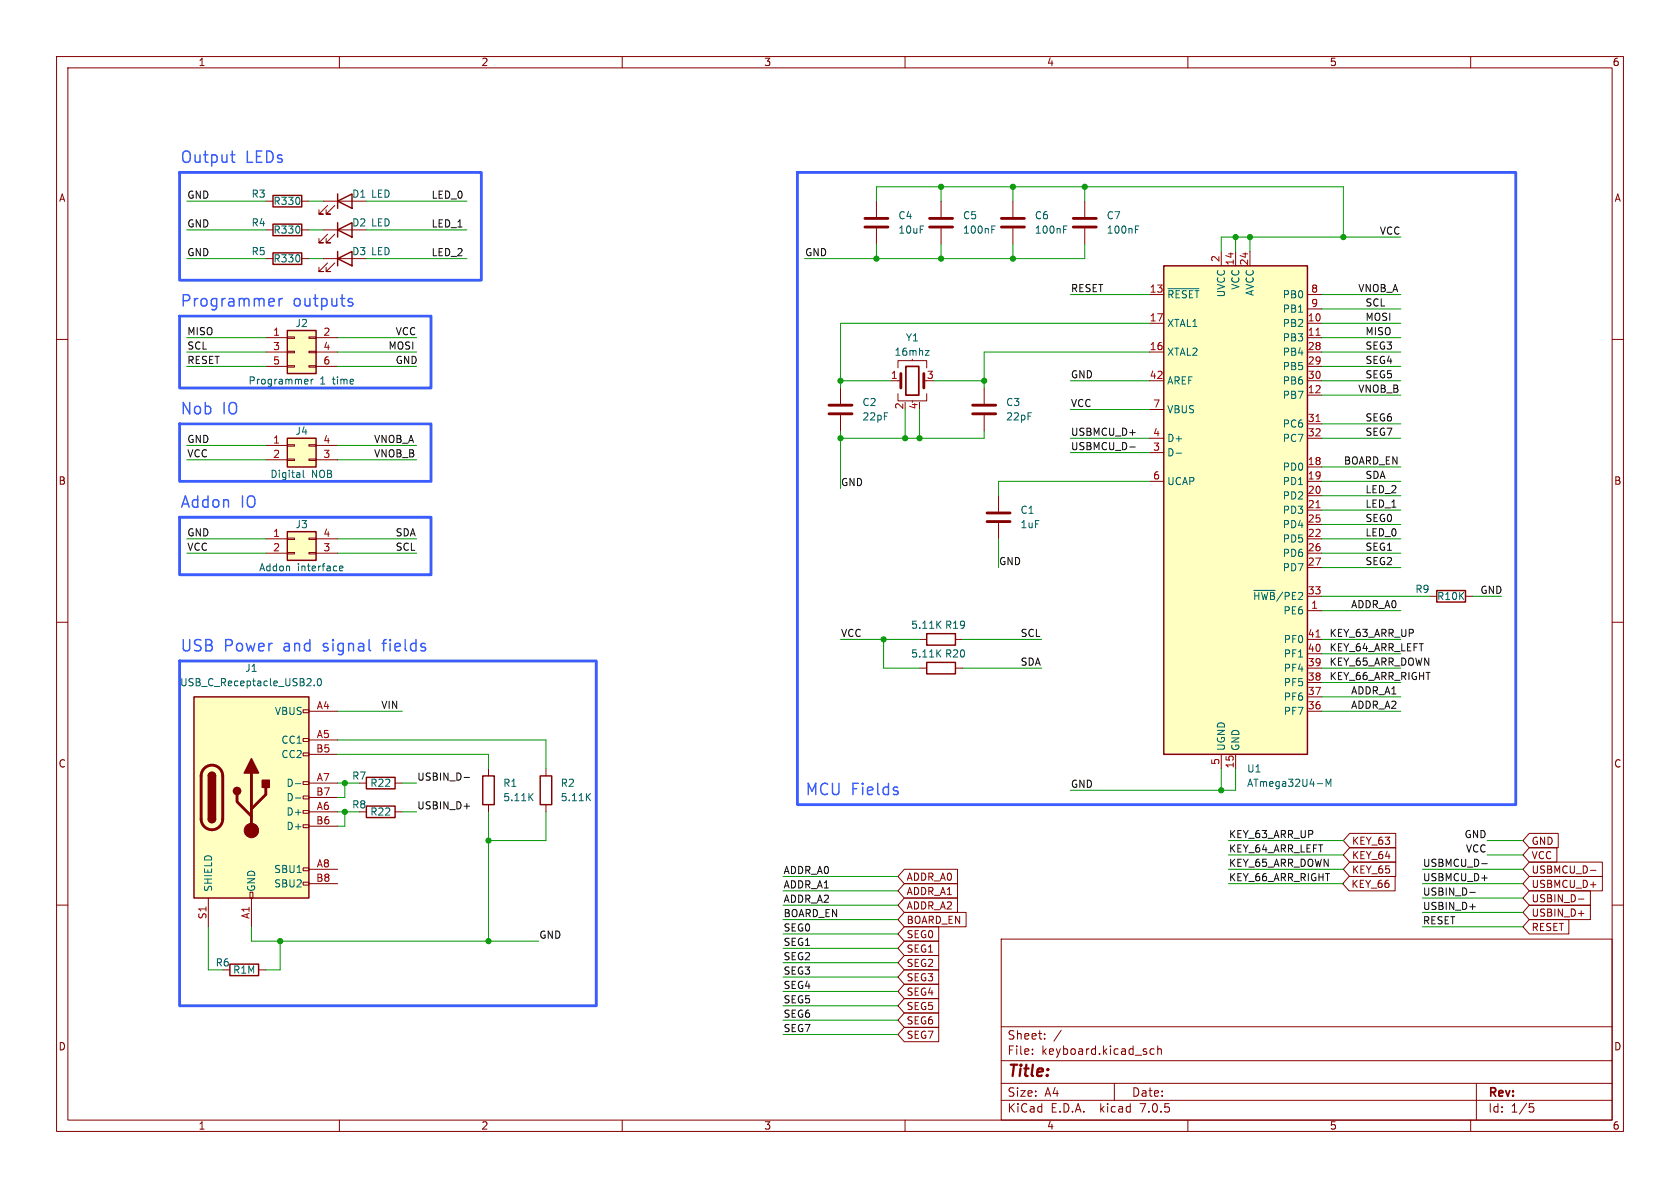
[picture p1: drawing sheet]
<svg xmlns="http://www.w3.org/2000/svg" width="297mm" height="210mm" viewBox="0 0 297 210" stroke-linecap="round" stroke-linejoin="round" font-family="sans-serif">
<g fill="none" stroke="#840000" stroke-width=".18">
<path d="M10 10h277v190h-277zM12 12h273v186h-273zM60 10v2M110 10v2M160 10v2M210 10v2M260 10v2M47 35.6h1.3M53.3 35.6h1.3M57.1 35.6h5.1M57.9 36.3l-1.5 1.5h.7h-.7v-.7M59.2 36.3l-1.5 1.5h.7h-.7v-.7"/>
<path d="M154.9 35.6v2.8M166.4 35.6v2.8M179.1 35.6v2.8M191.8 35.6v2.8M10 60h2M47 45.7h1.3M47 59.7h3.8M47 40.6h1.3M50.8 59.6h1.3v.2h-1.3zM53.3 45.7h1.3M53.3 40.6h1.3M54.6 59.6h1.3v.2h-1.3z"/>
<path d="M55.9 59.7h3.8M57.1 45.7h5.1M57.1 40.6h5.1M57.9 46.5l-1.5 1.5h.7h-.7v-.8M57.9 41.4l-1.5 1.5h.7h-.7v-.7M59.2 46.5l-1.5 1.5h.7h-.7v-.8M59.2 41.4l-1.5 1.5h.7h-.7v-.7M154.9 40.4v2.8M166.4 40.4v2.8M179.1 40.4v2.8M191.8 40.4v2.8M203.2 57.2h2.5"/>
<path d="M203.2 52.1h2.5M215.9 44.5v2.5M218.4 44.5v2.5M221 44.5v2.5M231.1 59.7h2.6M231.1 57.2h2.6M231.1 52.1h2.6M231.1 54.6h2.6M285 60h2M47 62.2h3.8M47 64.8h3.8M47 78.7h3.8"/>
<path d="M50.8 64.6h1.3v.3h-1.3zM50.8 62.1h1.3v.3h-1.3zM50.8 78.6h1.3v.3h-1.3zM54.6 64.6h1.3v.3h-1.3zM54.6 62.1h1.3v.3h-1.3zM54.6 78.6h1.3v.3h-1.3zM55.9 62.2h3.8M55.9 64.8h3.8M55.9 78.7h3.8M148.6 68.6v2.8M148.6 73.4v2.8M157.5 67.3h1.8"/>
<path d="M158.7 69.6v1.3h5.1v-1.3M158.7 65v-1.2h5.1v1.2M161.3 63.5v.3M161.3 70.9v.2M174 68.6v2.8M174 73.4v2.8M203.2 62.2h2.5M203.2 67.3h2.5M203.2 77.5h2.5M203.2 72.4h2.5M231.1 62.2h2.6M231.1 64.8h2.6"/>
<path d="M231.1 69.9h2.6M231.1 67.3h2.6M231.1 74.9h2.6M231.1 77.5h2.6M47 95.3h3.8M47 97.8h3.8M47 81.3h3.8M50.8 81.2h1.3v.2h-1.3zM50.8 97.7h1.3v.2h-1.3zM50.8 95.1h1.3v.3h-1.3zM54.6 81.2h1.3v.2h-1.3zM54.6 97.7h1.3v.2h-1.3z"/>
<path d="M54.6 95.1h1.3v.3h-1.3zM55.9 95.3h3.8M55.9 97.8h3.8M55.9 81.3h3.8M176.5 87.6v2.8M176.5 92.5v2.8M203.2 85.1h2.5M203.2 80h2.5M231.1 82.6h2.6M231.1 85.1h2.6M231.1 87.6h2.6M231.1 90.2h2.6"/>
<path d="M231.1 95.3h2.6M231.1 92.7h2.6M231.1 97.8h2.6M10 110h2M162.6 118.1h1.2M162.6 113h1.2M168.9 118.1h1.3M168.9 113h1.3M231.1 118.1h2.6M231.1 105.4h2.6M231.1 108h2.6M231.1 100.3h2.6"/>
<path d="M231.1 115.6h2.6M231.1 113h2.6M252.7 105.4h1.3M259.1 105.4h1.2M285 110h2M53.6 138.2h1v.5h-1zM53.6 133.1h1v.5h-1zM53.6 130.6h1v.5h-1zM53.6 125.5h1v.5h-1zM54.6 138.4h5.1M54.6 125.7h5.1M54.6 130.8h5.1"/>
<path d="M54.6 133.4h5.1M69.8 138.4h1.3M86.4 135.9v1.3M96.5 135.9v1.3M215.9 133.4v2.5M218.4 133.4v2.5M231.1 125.7h2.6M231.1 123.2h2.6M231.1 120.7h2.6M10 160h2M36.8 158.8v5M44.2 157.7h.5v1.1h-.5z"/>
<path d="M44.4 158.8v5M53.6 156h1v.5h-1zM53.6 153.4h1v.5h-1zM53.6 145.8h1v.5h-1zM53.6 143.3h1v.5h-1zM53.6 140.7h1v.5h-1zM54.6 143.5h5.1M54.6 153.7h5.1M54.6 146.1h5.1M54.6 141h5.1M54.6 156.2h5.1M69.8 143.5h1.3"/>
<path d="M86.4 142.2v1.3M96.5 142.2v1.3M159.9 158.7h9.4v2.6h-9.4l-1.2-1.3zM159.9 156.2h9.4v2.6h-9.4l-1.2-1.3zM159.9 153.7h9.4v2.5h-9.4l-1.2-1.3zM238.5 154.9h8.1v2.6h-8.1l-1.1-1.3zM238.6 147.3h8.2v2.6h-8.2l-1.1-1.3zM238.6 152.4h8.2v2.5h-8.2l-1.1-1.2zM238.6 149.9h8.2v2.5h-8.2l-1.1-1.3zM270.4 157.5h10.8v2.5h-10.8l-1.2-1.2zM270.4 154.9h12.9v2.6h-12.9l-1.2-1.3zM270.4 152.4h12.9v2.5h-12.9l-1.2-1.2z"/>
<path d="M270.4 149.9h4.8v2.5h-4.8l-1.2-1.3zM270.4 147.3h5.1v2.6h-5.1l-1.2-1.3zM279.1 158.9h.9M281.2 153.9h.9M285 160h2M45.7 171.5h1.3M159.9 171.4h6.1v2.6h-6.1l-1.2-1.3zM159.9 174h6.1v2.5h-6.1l-1.2-1.2zM159.9 179.1h6.1v2.5h-6.1l-1.2-1.3zM159.9 166.4h6.1v2.5h-6.1l-1.2-1.3zM159.9 163.8h6.1v2.6h-6.1l-1.2-1.3zM159.9 168.9h6.1v2.6h-6.1l-1.2-1.3z"/>
<path d="M159.9 176.5h6.1v2.6h-6.1l-1.2-1.3zM159.9 161.3h10.9v2.5h-10.9l-1.2-1.2zM177 166h108v32h-108zM270.4 160h10.8v2.6h-10.8l-1.2-1.3zM270.4 162.6h7v2.5h-7l-1.2-1.3zM279.1 161.5h.9M60 198v2M110 198v2M159.9 181.6h6.1v2.6h-6.1l-1.2-1.3zM160 198v2M177 194.5h108M177 191.5h108"/>
<path d="M177 187.5h108M177 181.5h108M182.5 186.3v.1M182.5 185.5v.1M184.7 183.6v.1M184.7 182.8v.1M187.6 182.1l-1.3 2M197 191.5v3M204 185.5l-.4-.1-.3 .3v.4l.2 .2h.5M204.7 185.5l.2-.1 .3 .1 .1 .9M204.7 184.9v1.5M210 198v2"/>
<path d="M260 198v2M261 191.5v6.5M270.4 195.1h.7M270.5 195.7h.4l.3 .3-.2 .5-.5 .1"/>
</g>
<g fill="none" stroke="#840000" stroke-width=".51">
<path d="M152.9 38.6h4.1M164.3 38.6h4.1M177 38.6h4.1M189.7 38.6h4.1M152.9 40.1h4.1M164.3 40.1h4.1M177 40.1h4.1M189.7 40.1h4.1M146.6 73.2h4M146.6 71.6h4M159.3 66v2.6M163.3 66v2.6"/>
<path d="M172 73.2h4M172 71.6h4M174.5 92.2h4.1M174.5 90.7h4.1M36.1 135.8a1.9 1.9 0 0 1 2.1-.4 1.9 1.9 0 0 1 1.2 1.8v7.6a1.91 1.91 0 0 1-1.9 1.9 1.91 1.91 0 0 1-1.9-1.9v-7.8l.1-.6zM44.4 136.7v10.1M47 139.2v1.3l-2.6 2.5M41.9 140.5v1.2l2.5 2.6"/>
</g>
<g fill="none" stroke="#006464" stroke-width=".18">
<path d="M175.3 39.9h.6M188 39.9h.6M200.7 39.9h.6M206.5 51h5.5M54.3 67l.2 .3-.6 .2M54.4 67.8l-.1 .1M55 67v.9M55.4 67l-.4 .3M163.6 62h.7l-.7 .8h.7M53.6 83.1v1.1l.2 .2M207.9 80.1h1M60 100.5l.6-.1v-.3h-.4l-.2 .1 .1 .6h.5"/>
<path d="M165.8 115.4l.5 .7M165.8 110.3l.5 .8M166.3 114.9l-.7 .7M166.3 109.8l-.7 .7M221.6 104.4h3.8M52.2 138.5h1M55.5 121.1v.1M56.2 120.1l.2-.1a.68 .68 0 0 1 .4 .6 .68 .68 0 0 1-.4 .6l-.2-.1-.1-.4zM234.4 139v-1.3l.5 .9 .4-.9v1.3M52.2 141.1h1M93.7 140.8l.5 .7M94.2 140.3l-.7 .7"/>
<path d="M103.8 140.8l.6 .7M104.4 140.3l-.7 .7"/>
</g>
<g fill="none" stroke="#840000" stroke-width=".25">
<path d="M48.3 34.5h5v2.1h-5zM48.3 39.6h5v2.1h-5zM59.7 35.6l2.5-1.3v2.5zM59.7 34.3v2.5M59.7 39.4v2.5M48.3 44.7h5v2h-5zM50.8 58.4h5.1v7.6h-5.1zM59.7 45.7l2.5-1.2v2.5zM59.7 40.6l2.5-1.2v2.5zM59.7 44.5v2.5M205.7 47h25.4v86.4h-25.4zM50.8 77.5h5.1v5.1h-5.1z"/>
<path d="M50.8 94h5.1v5.1h-5.1zM163.8 117.1h5.1v2h-5.1zM163.8 112h5.1v2h-5.1zM254 104.4h5.1v2h-5.1zM34.3 123.2h20.3v35.6h-20.3zM36.8 137.2a.64 .64 0 0 1 .7-.7 .64 .64 0 0 1 .6 .7M64.8 137.4h5v2h-5zM85.3 137.2h2.1v5h-2.1zM95.5 137.2h2v5h-2zM36.8 144.8a.64 .64 0 0 0 .7 .6 .64 .64 0 0 0 .6-.6M64.8 142.5h5v2h-5zM40.6 170.4h5.1v2.1h-5.1z"/>
</g>
<g fill="#ffffc2" stroke="#ffffc2" stroke-width=".18">
<path d="M50.8 58.4h5.1v7.6h-5.1z"/>
<path d="M205.7 47h25.4v86.4h-25.4z"/>
<path d="M50.8 77.5h5.1v5.1h-5.1z"/>
<path d="M50.8 94h5.1v5.1h-5.1z"/>
<path d="M34.3 123.2h20.3v35.6h-20.3z"/>
</g>
<path d="M232.7 59.3h.7M232.7 74.5h.7M232.7 89.8h.7M232.7 112.6h.7" fill="none" stroke="#a90000" stroke-width=".18"/>
<path d="M160.1 64.8h2.3v5.1h-2.3z" fill="none" stroke="#840000" stroke-width=".3"/>
<g fill="#840000" stroke="#840000" stroke-width=".25">
<path d="M36.8 144.8h1.3a.64 .64 0 0 1-.6 .6 .64 .64 0 0 1-.7-.6z"/>
<path d="M36.8 137.2h1.3v7.6h-1.3z"/>
<path d="M37 136.7a.64 .64 0 0 1 .7-.1 .64 .64 0 0 1 .4 .6h-1.3z"/>
<path d="M44.4 134.1l1.3 2.6h-2.5z"/>
<path d="M46.4 137.9h1.2v1.3h-1.2z"/>
<circle cx="41.9" cy="139.8" r=".63"/>
</g>
<circle cx="44.4" cy="146.8" r="1.27" fill="#840000" stroke="#840000" stroke-width=".18"/>
<path d="M199.7 79h1M82 137.4h1M82 142.5h1M259.8 157.8h1M262 152.7h.9M259.8 160.3h1" fill="none" stroke="#0f0f0f" stroke-width=".18"/>
<path d="M49.3 52.8v1.3M49.9 52.8a.51 .51 0 0 0-.6 .3" fill="none" stroke="#3b5dff" stroke-width=".25"/>
<path d="M31.7 30.5h53.4v19h-53.4zM141 30.5h127v111.7h-127zM31.7 55.9h44.5v12.7h-44.5zM31.7 74.9h44.5v10.2h-44.5zM31.7 91.4h44.5v10.2h-44.5zM31.7 116.8h73.7v61h-73.7z" fill="none" stroke="#3b5dff" stroke-width=".5"/>
<g fill="none" stroke="#009600" stroke-width=".18">
<path d="M33 35.6h14M54.6 35.6h2.5M64.8 35.6h17.7M154.9 35.6v-2.6h82.6v8.9M166.4 33v2.6M179.1 33v2.6M191.8 33v2.6M33 45.7h14M33 59.7h14M33 40.6h14M54.6 45.7h2.5M54.6 40.6h2.5"/>
<path d="M59.7 59.7h14M64.8 45.7h17.7M64.8 40.6h17.7M154.9 43.2v2.5M166.4 43.2v2.5M179.1 43.2v2.5M189.2 52.1h14M191.8 43.2v2.5h-49.6M203.2 57.2h-54.6v11.4M218.4 41.9v2.6M221 41.9v2.6M233.7 52.1h13.9"/>
<path d="M233.7 57.2h13.9M233.7 59.7h13.9M233.7 54.6h13.9M247.6 41.9h-31.7v2.6M33 62.2h14M33 64.8h14M33 78.7h14M59.7 62.2h14M59.7 64.8h14M59.7 78.7h14M148.6 76.2v10.2M148.6 67.3h8.9"/>
<path d="M160 72.4v5.1M162.6 72.4v5.1M165.1 67.3h8.9M174 76.2v1.3h-25.4M189.2 77.5h14M189.2 72.4h14M189.2 67.3h14M203.2 62.2h-29.2v6.4M233.7 77.5h13.9M233.7 62.2h13.9M233.7 67.3h13.9M233.7 74.9h13.9"/>
<path d="M233.7 69.9h13.9M233.7 64.8h13.9M33 95.3h14M33 97.8h14M33 81.3h14M59.7 95.3h14M59.7 97.8h14M59.7 81.3h14M176.5 95.3v5M189.2 80h14M203.2 85.1h-26.7v2.5M233.7 85.1h13.9"/>
<path d="M233.7 82.6h13.9M233.7 90.2h13.9M233.7 87.6h13.9M233.7 92.7h13.9M233.7 95.3h13.9M233.7 97.8h13.9M148.6 113h14M156.2 113v5.1h6.4M170.2 118.1h13.9M170.2 113h13.9M233.7 115.6h13.9M233.7 105.4h19"/>
<path d="M233.7 100.3h13.9M233.7 118.1h13.9M233.7 108h13.9M233.7 113h13.9M260.3 105.4h5.1M59.7 138.4h3.8M59.7 125.7h11.4M59.7 133.4h26.7v2.5M59.7 130.8h36.8v5.1M61 138.4v2.6h-1.3M71.1 138.4h2.6M215.9 135.9v3.8"/>
<path d="M218.4 135.9v3.8h-29.2M233.7 125.7h13.9M233.7 123.2h13.9M233.7 120.7h13.9M59.7 143.5h3.8M61 143.5v2.6h-1.3M71.1 143.5h2.6M86.4 143.5v22.9M96.5 143.5v5.1h-10.1M138.4 154.9h20.3M138.4 157.5h20.3M217.2 153.7h20.3"/>
<path d="M217.2 151.1h20.3M217.2 156.2h20.3M217.2 148.6h20.3M251.5 153.7h17.7M251.5 156.2h17.7M251.5 158.8h17.7M262.9 151.1h6.3M262.9 148.6h6.3M36.8 163.8v7.7h2.6M44.4 163.8v2.6h50.8M49.5 166.4v5.1h-2.5M138.4 177.8h20.3"/>
<path d="M138.4 175.3h20.3M138.4 160h20.3M138.4 162.6h20.3M138.4 172.7h20.3M138.4 170.2h20.3M138.4 167.6h20.3M138.4 165.1h20.3M251.5 161.3h17.7M251.5 163.8h17.7M138.4 182.9h20.3M138.4 180.3h20.3"/>
</g>
<g fill="#009600" stroke="#009600" stroke-width=".18">
<circle cx="162.6" cy="77.5" r=".46"/>
<circle cx="160" cy="77.5" r=".46"/>
<circle cx="148.6" cy="77.5" r=".46"/>
<circle cx="148.6" cy="67.3" r=".46"/>
<circle cx="174" cy="67.3" r=".46"/>
<circle cx="61" cy="143.5" r=".46"/>
<circle cx="61" cy="138.4" r=".46"/>
<circle cx="86.4" cy="166.4" r=".46"/>
<circle cx="49.5" cy="166.4" r=".46"/>
<circle cx="86.4" cy="148.6" r=".46"/>
<circle cx="154.9" cy="45.7" r=".46"/>
<circle cx="166.4" cy="33" r=".46"/>
<circle cx="166.4" cy="45.7" r=".46"/>
<circle cx="179.1" cy="45.7" r=".46"/>
<circle cx="237.5" cy="41.9" r=".46"/>
<circle cx="221" cy="41.9" r=".46"/>
<circle cx="218.4" cy="41.9" r=".46"/>
<circle cx="179.1" cy="33" r=".46"/>
<circle cx="191.8" cy="33" r=".46"/>
<circle cx="215.9" cy="139.7" r=".46"/>
<circle cx="156.2" cy="113" r=".46"/>
</g>
<g font-size="2.8" fill="#3b5dff">
<text x="31.7" y="29">Output</text>
<text x="43.3" y="29">LEDs</text>
<text x="31.7" y="54.4">Programmer</text>
<text x="51.7" y="54.4">outputs</text>
<text x="31.7" y="73.4">Nob</text>
<text x="39.2" y="73.4">IO</text>
<text x="31.7" y="89.9">Addon IO</text>
<text x="31.7" y="115.3">USB Power</text>
<text x="50.1" y="115.3">and</text>
<text x="57.3" y="115.3">signal</text>
<text x="68.1" y="115.3">fields</text>
<text x="142.2" y="140.7">MCU Fields</text>
</g>
<text font-size="2.8" fill="#840000" x="178" y="190.8">Title:</text>
<g font-size="2.1" fill="#840000">
<text x="178" y="183.9">Sheet:</text>
<text x="178" y="186.6">File:</text>
<text x="184" y="186.6">keyboard.kicad_sch</text>
<text x="178" y="196.8">KiCad</text>
<text x="178" y="194">Size:</text>
<text x="184.6" y="194">A4</text>
<text x="185.7" y="196.8">E.D.A.</text>
<text x="194.4" y="196.8">kicad</text>
<text x="200" y="194">Date:</text>
<text x="201.5" y="196.8">7.0.5</text>
<text x="263" y="194.2">Rev:</text>
<text x="263" y="196.8">Id:</text>
<text x="267" y="196.8">1/5</text>
</g>
<g font-size="1.8" fill="#840000">
<text x="35" y="11.8">1</text>
<text x="85" y="11.8">2</text>
<text x="135" y="11.8">3</text>
<text x="185" y="11.8">4</text>
<text x="235" y="11.8">5</text>
<text x="285" y="11.8">6</text>
<text x="10.4" y="35.8">A</text>
<text x="285.4" y="35.8">A</text>
<text x="10.3" y="85.8">B</text>
<text x="285.3" y="85.8">B</text>
<text x="10.3" y="135.8">C</text>
<text x="285.3" y="135.8">C</text>
<text x="238.9" y="149.5">KEY_63</text>
<text x="270.7" y="149.5">GND</text>
<text x="160.2" y="155.9">ADDR_A0</text>
<text x="238.9" y="154.6">KEY_65</text>
<text x="238.9" y="152">KEY_64</text>
<text x="270.7" y="154.6">USBMCU_D-</text>
<text x="270.7" y="152">VCC</text>
<text x="160.2" y="160.9">ADDR_A2</text>
<text x="160.2" y="158.4">ADDR_A1</text>
<text x="238.8" y="157.1">KEY_66</text>
<text x="270.7" y="159.7">USBIN_D-</text>
<text x="270.7" y="157.1">USBMCU_D+</text>
<text x="160.2" y="166">SEG0</text>
<text x="160.2" y="163.5">BOARD_EN</text>
<text x="270.7" y="162.2">USBIN_D+</text>
<text x="270.7" y="164.7">RESET</text>
<text x="160.2" y="173.6">SEG3</text>
<text x="160.2" y="168.6">SEG1</text>
<text x="160.2" y="171.1">SEG2</text>
<text x="160.2" y="176.2">SEG4</text>
<text x="160.2" y="178.7">SEG5</text>
<text x="10.3" y="185.8">D</text>
<text x="160.2" y="181.3">SEG6</text>
<text x="160.2" y="183.8">SEG7</text>
<text x="285.3" y="185.8">D</text>
<text x="35" y="199.8">1</text>
<text x="85" y="199.8">2</text>
<text x="135" y="199.8">3</text>
<text x="185" y="199.8">4</text>
<text x="235" y="199.8">5</text>
<text x="285" y="199.8">6</text>
</g>
<g font-size="1.8" fill="#0f0f0f">
<text x="33" y="35.2">GND</text>
<text x="76.2" y="35.2">LED_0</text>
<text x="33" y="40.3">GND</text>
<text x="76.2" y="40.3">LED_1</text>
<text x="243.8" y="41.6">VCC</text>
<text x="33" y="45.4">GND</text>
<text x="76.2" y="45.4">LED_2</text>
<text x="142.2" y="45.4">GND</text>
<text x="189.2" y="51.7">RESET</text>
<text x="240" y="51.7">VNOB_A</text>
<text x="33" y="59.3">MISO</text>
<text x="69.8" y="59.3">VCC</text>
<text x="241.3" y="59.3">MISO</text>
<text x="241.3" y="56.8">MOSI</text>
<text x="241.3" y="54.3">SCL</text>
<text x="33" y="64.4">RESET</text>
<text x="33" y="61.9">SCL</text>
<text x="68.6" y="61.9">MOSI</text>
<text x="69.8" y="64.4">GND</text>
<text x="241.3" y="64.4">SEG4</text>
<text x="241.3" y="61.9">SEG3</text>
<text x="189.2" y="67">GND</text>
<text x="240" y="69.5">VNOB_B</text>
<text x="241.3" y="67">SEG5</text>
<text x="189.2" y="77.1">USBMCU_D+</text>
<text x="189.2" y="72">VCC</text>
<text x="241.3" y="77.1">SEG7</text>
<text x="241.3" y="74.6">SEG6</text>
<text x="33" y="80.9">VCC</text>
<text x="33" y="78.4">GND</text>
<text x="66" y="78.4">VNOB_A</text>
<text x="66" y="80.9">VNOB_B</text>
<text x="189.2" y="79.7">USBMCU_D-</text>
<text x="237.5" y="82.2">BOARD_EN</text>
<text x="148.6" y="86">GND</text>
<text x="241.3" y="84.7">SDA</text>
<text x="241.3" y="89.8">LED_1</text>
<text x="241.3" y="87.3">LED_2</text>
<text x="33" y="94.9">GND</text>
<text x="69.8" y="94.9">SDA</text>
<text x="241.3" y="92.4">SEG0</text>
<text x="241.3" y="94.9">LED_0</text>
<text x="33" y="97.4">VCC</text>
<text x="69.8" y="97.4">SCL</text>
<text x="176.5" y="100">GND</text>
<text x="241.3" y="100">SEG2</text>
<text x="241.3" y="97.4">SEG1</text>
<text x="238.8" y="107.6">ADDR_A0</text>
<text x="261.6" y="105.1">GND</text>
<text x="148.6" y="112.7">VCC</text>
<text x="180.3" y="112.7">SCL</text>
<text x="234.9" y="112.7">KEY_63_ARR_UP</text>
<text x="180.3" y="117.8">SDA</text>
<text x="234.9" y="115.2">KEY_64_ARR_LEFT</text>
<text x="234.9" y="117.8">KEY_65_ARR_DOWN</text>
<text x="67.3" y="125.4">VIN</text>
<text x="234.9" y="120.3">KEY_66_ARR_RIGHT</text>
<text x="238.8" y="125.4">ADDR_A2</text>
<text x="238.8" y="122.8">ADDR_A1</text>
<text x="73.7" y="138.1">USBIN_D-</text>
<text x="73.7" y="143.2">USBIN_D+</text>
<text x="189.2" y="139.4">GND</text>
<text x="217.2" y="148.2">KEY_63_ARR_UP</text>
<text x="258.9" y="148.2">GND</text>
<text x="138.4" y="154.6">ADDR_A0</text>
<text x="217.2" y="150.8">KEY_64_ARR_LEFT</text>
<text x="217.2" y="155.9">KEY_66_ARR_RIGHT</text>
<text x="217.2" y="153.3">KEY_65_ARR_DOWN</text>
<text x="251.5" y="155.9">USBMCU_D+</text>
<text x="251.5" y="153.3">USBMCU_D-</text>
<text x="259.1" y="150.8">VCC</text>
<text x="138.4" y="157.1">ADDR_A1</text>
<text x="138.4" y="159.7">ADDR_A2</text>
<text x="251.5" y="160.9">USBIN_D+</text>
<text x="251.5" y="158.4">USBIN_D-</text>
<text x="95.2" y="166">GND</text>
<text x="138.4" y="167.3">SEG1</text>
<text x="138.4" y="162.2">BOARD_EN</text>
<text x="138.4" y="164.8">SEG0</text>
<text x="251.5" y="163.5">RESET</text>
<text x="138.4" y="169.8">SEG2</text>
<text x="138.4" y="172.4">SEG3</text>
<text x="138.4" y="174.9">SEG4</text>
<text x="138.4" y="177.5">SEG5</text>
<text x="138.4" y="180">SEG6</text>
<text x="138.4" y="182.5">SEG7</text>
</g>
<g font-size="1.8" fill="#006464">
<text x="44.4" y="35.1">R3</text>
<text x="62.2" y="35.1">D1 LED</text>
<text x="44.4" y="40.2">R4</text>
<text x="48.3" y="36.4">R330</text>
<text x="48.3" y="41.5">R330</text>
<text x="62.2" y="40.2">D2 LED</text>
<text x="158.8" y="38.9">C4</text>
<text x="158.8" y="41.5">10uF</text>
<text x="170.2" y="38.9">C5</text>
<text x="170.2" y="41.5">100nF</text>
<text x="182.9" y="38.9">C6</text>
<text x="182.9" y="41.5">100nF</text>
<text x="195.6" y="38.9">C7</text>
<text x="195.6" y="41.5">100nF</text>
<text x="44.4" y="45.3">R5</text>
<text x="48.3" y="46.5">R330</text>
<text x="62.2" y="45.3">D3 LED</text>
<text x="206.2" y="52.9">~{RESET}</text>
<text x="216.7" y="52.6" transform="rotate(-90 216.7 52.6)">UVCC</text>
<text x="219.3" y="51.3" transform="rotate(-90 219.3 51.3)">VCC</text>
<text x="221.8" y="52.3" transform="rotate(-90 221.8 52.3)">AVCC</text>
<text x="226.8" y="52.9">PB0</text>
<text x="52.2" y="58">J2</text>
<text x="206.2" y="58">XTAL1</text>
<text x="226.8" y="58">PB2</text>
<text x="226.8" y="55.4">PB1</text>
<text x="158.1" y="63.1">16mhz</text>
<text x="160.1" y="60.5">Y1</text>
<text x="206.2" y="63.1">XTAL2</text>
<text x="226.8" y="60.5">PB3</text>
<text x="226.8" y="63.1">PB4</text>
<text x="226.8" y="65.6">PB5</text>
<text x="43.9" y="68.1">Programmer</text>
<text x="56.5" y="68.1">1</text>
<text x="58.8" y="68.1">time</text>
<text x="152.4" y="71.9">C2</text>
<text x="177.8" y="71.9">C3</text>
<text x="206.2" y="68.1">AREF</text>
<text x="226.8" y="70.7">PB7</text>
<text x="226.8" y="68.1">PB6</text>
<text x="52.2" y="77">J4</text>
<text x="152.4" y="74.5">22pF</text>
<text x="177.8" y="74.5">22pF</text>
<text x="206.2" y="73.2">VBUS</text>
<text x="226.8" y="75.8">PC6</text>
<text x="206.2" y="80.8">D-</text>
<text x="206.2" y="78.3">D+</text>
<text x="226.8" y="83.4">PD0</text>
<text x="226.8" y="78.3">PC7</text>
<text x="47.7" y="84.6">Digital</text>
<text x="55" y="84.6">NOB</text>
<text x="206.2" y="85.9">UCAP</text>
<text x="226.8" y="85.9">PD1</text>
<text x="226.8" y="88.5">PD2</text>
<text x="52.2" y="93.5">J3</text>
<text x="180.3" y="91">C1</text>
<text x="180.3" y="93.5">1uF</text>
<text x="226.8" y="91">PD3</text>
<text x="226.8" y="93.5">PD4</text>
<text x="45.7" y="101.2">Addon</text>
<text x="52.5" y="101.2">interface</text>
<text x="226.8" y="96.1">PD5</text>
<text x="226.8" y="98.6">PD6</text>
<text x="226.8" y="101.2">PD7</text>
<text x="221.5" y="106.2">~{HWB}/PE2</text>
<text x="250.2" y="105">R9</text>
<text x="254" y="106.2">R10K</text>
<text x="161" y="111.3">5.11K</text>
<text x="167" y="111.3">R19</text>
<text x="226.9" y="108.8">PE6</text>
<text x="226.9" y="113.9">PF0</text>
<text x="43.3" y="118.9">J1</text>
<text x="161" y="116.4">5.11K</text>
<text x="167" y="116.4">R20</text>
<text x="226.9" y="118.9">PF4</text>
<text x="226.9" y="116.4">PF1</text>
<text x="31.8" y="121.5">USB_C_Receptacle_USB2.0</text>
<text x="226.9" y="124">PF6</text>
<text x="226.9" y="121.5">PF5</text>
<text x="48.6" y="126.6">VBUS</text>
<text x="49.7" y="131.6">CC1</text>
<text x="226.9" y="126.6">PF7</text>
<text x="49.7" y="134.2">CC2</text>
<text x="62.2" y="138">R7</text>
<text x="216.7" y="132.8" transform="rotate(-90 216.7 132.8)">UGND</text>
<text x="219.3" y="132.8" transform="rotate(-90 219.3 132.8)">GND</text>
<text x="220.4" y="136.7">U1</text>
<text x="50.6" y="139.3">D-</text>
<text x="50.6" y="141.8">D-</text>
<text x="62.2" y="143.1">R8</text>
<text x="65.4" y="139.3">R22</text>
<text x="88.9" y="139.3">R1</text>
<text x="88.9" y="141.8">5.11K</text>
<text x="99.1" y="139.3">R2</text>
<text x="99.1" y="141.8">5.11K</text>
<text x="220.4" y="139.3">ATmega32U4-M</text>
<text x="50.6" y="144.3">D+</text>
<text x="50.6" y="146.9">D+</text>
<text x="65.4" y="144.3">R22</text>
<text x="48.4" y="154.5">SBU1</text>
<text x="37.7" y="157.7" transform="rotate(-90 37.7 157.7)">SHIELD</text>
<text x="45.3" y="157.7" transform="rotate(-90 45.3 157.7)">GND</text>
<text x="48.4" y="157">SBU2</text>
<text x="38.1" y="171">R6</text>
<text x="41.2" y="172.3">R1M</text>
</g>
<g font-size="1.8" fill="#a90000">
<text x="215.6" y="46.4" transform="rotate(-90 215.6 46.4)">2</text>
<text x="218.2" y="47" transform="rotate(-90 218.2 47)">14</text>
<text x="220.7" y="47" transform="rotate(-90 220.7 47)">24</text>
<text x="203.2" y="51.8">13</text>
<text x="231.7" y="51.8">8</text>
<text x="48.2" y="59.4">1</text>
<text x="57.1" y="59.4">2</text>
<text x="203.2" y="56.9">17</text>
<text x="231.1" y="56.9">10</text>
<text x="231.1" y="59.4">11</text>
<text x="231.7" y="54.4">9</text>
<text x="48.2" y="62">3</text>
<text x="48.2" y="64.5">5</text>
<text x="57.1" y="62">4</text>
<text x="57.1" y="64.5">6</text>
<text x="203.2" y="62">16</text>
<text x="231.1" y="62">28</text>
<text x="231.1" y="64.5">29</text>
<text x="157.4" y="67.1">1</text>
<text x="163.8" y="67.1">3</text>
<text x="203.2" y="67.1">42</text>
<text x="231.1" y="69.6">12</text>
<text x="231.1" y="67.1">30</text>
<text x="159.8" y="72.4" transform="rotate(-90 159.8 72.4)">2</text>
<text x="162.3" y="72.4" transform="rotate(-90 162.3 72.4)">4</text>
<text x="203.8" y="77.2">4</text>
<text x="203.8" y="72.1">7</text>
<text x="231.1" y="74.7">31</text>
<text x="231.1" y="77.2">32</text>
<text x="48.2" y="78.5">1</text>
<text x="48.2" y="81">2</text>
<text x="57.1" y="81">3</text>
<text x="57.1" y="78.5">4</text>
<text x="203.8" y="79.8">3</text>
<text x="231.1" y="82.3">18</text>
<text x="203.8" y="84.8">6</text>
<text x="231.1" y="84.8">19</text>
<text x="231.1" y="87.4">20</text>
<text x="231.1" y="89.9">21</text>
<text x="48.2" y="95">1</text>
<text x="57.1" y="95">4</text>
<text x="231.1" y="95">22</text>
<text x="231.1" y="92.5">25</text>
<text x="48.2" y="97.5">2</text>
<text x="57.1" y="97.5">3</text>
<text x="231.1" y="97.5">26</text>
<text x="231.1" y="100.1">27</text>
<text x="231.1" y="105.2">33</text>
<text x="231.7" y="107.7">1</text>
<text x="231.1" y="112.8">41</text>
<text x="231.1" y="117.9">39</text>
<text x="231.1" y="115.3">40</text>
<text x="55.9" y="125.5">A4</text>
<text x="231.1" y="125.5">36</text>
<text x="231.1" y="122.9">37</text>
<text x="231.1" y="120.4">38</text>
<text x="55.9" y="130.6">A5</text>
<text x="55.8" y="133.1">B5</text>
<text x="215.6" y="135.3" transform="rotate(-90 215.6 135.3)">5</text>
<text x="218.2" y="135.9" transform="rotate(-90 218.2 135.9)">15</text>
<text x="55.8" y="140.7">B7</text>
<text x="55.9" y="143.3">A6</text>
<text x="55.9" y="138.2">A7</text>
<text x="55.8" y="145.8">B6</text>
<text x="55.8" y="156">B8</text>
<text x="55.9" y="153.4">A8</text>
<text x="36.6" y="162.6" transform="rotate(-90 36.6 162.6)">S1</text>
<text x="44.2" y="162.5" transform="rotate(-90 44.2 162.5)">A1</text>
</g>
</svg>
